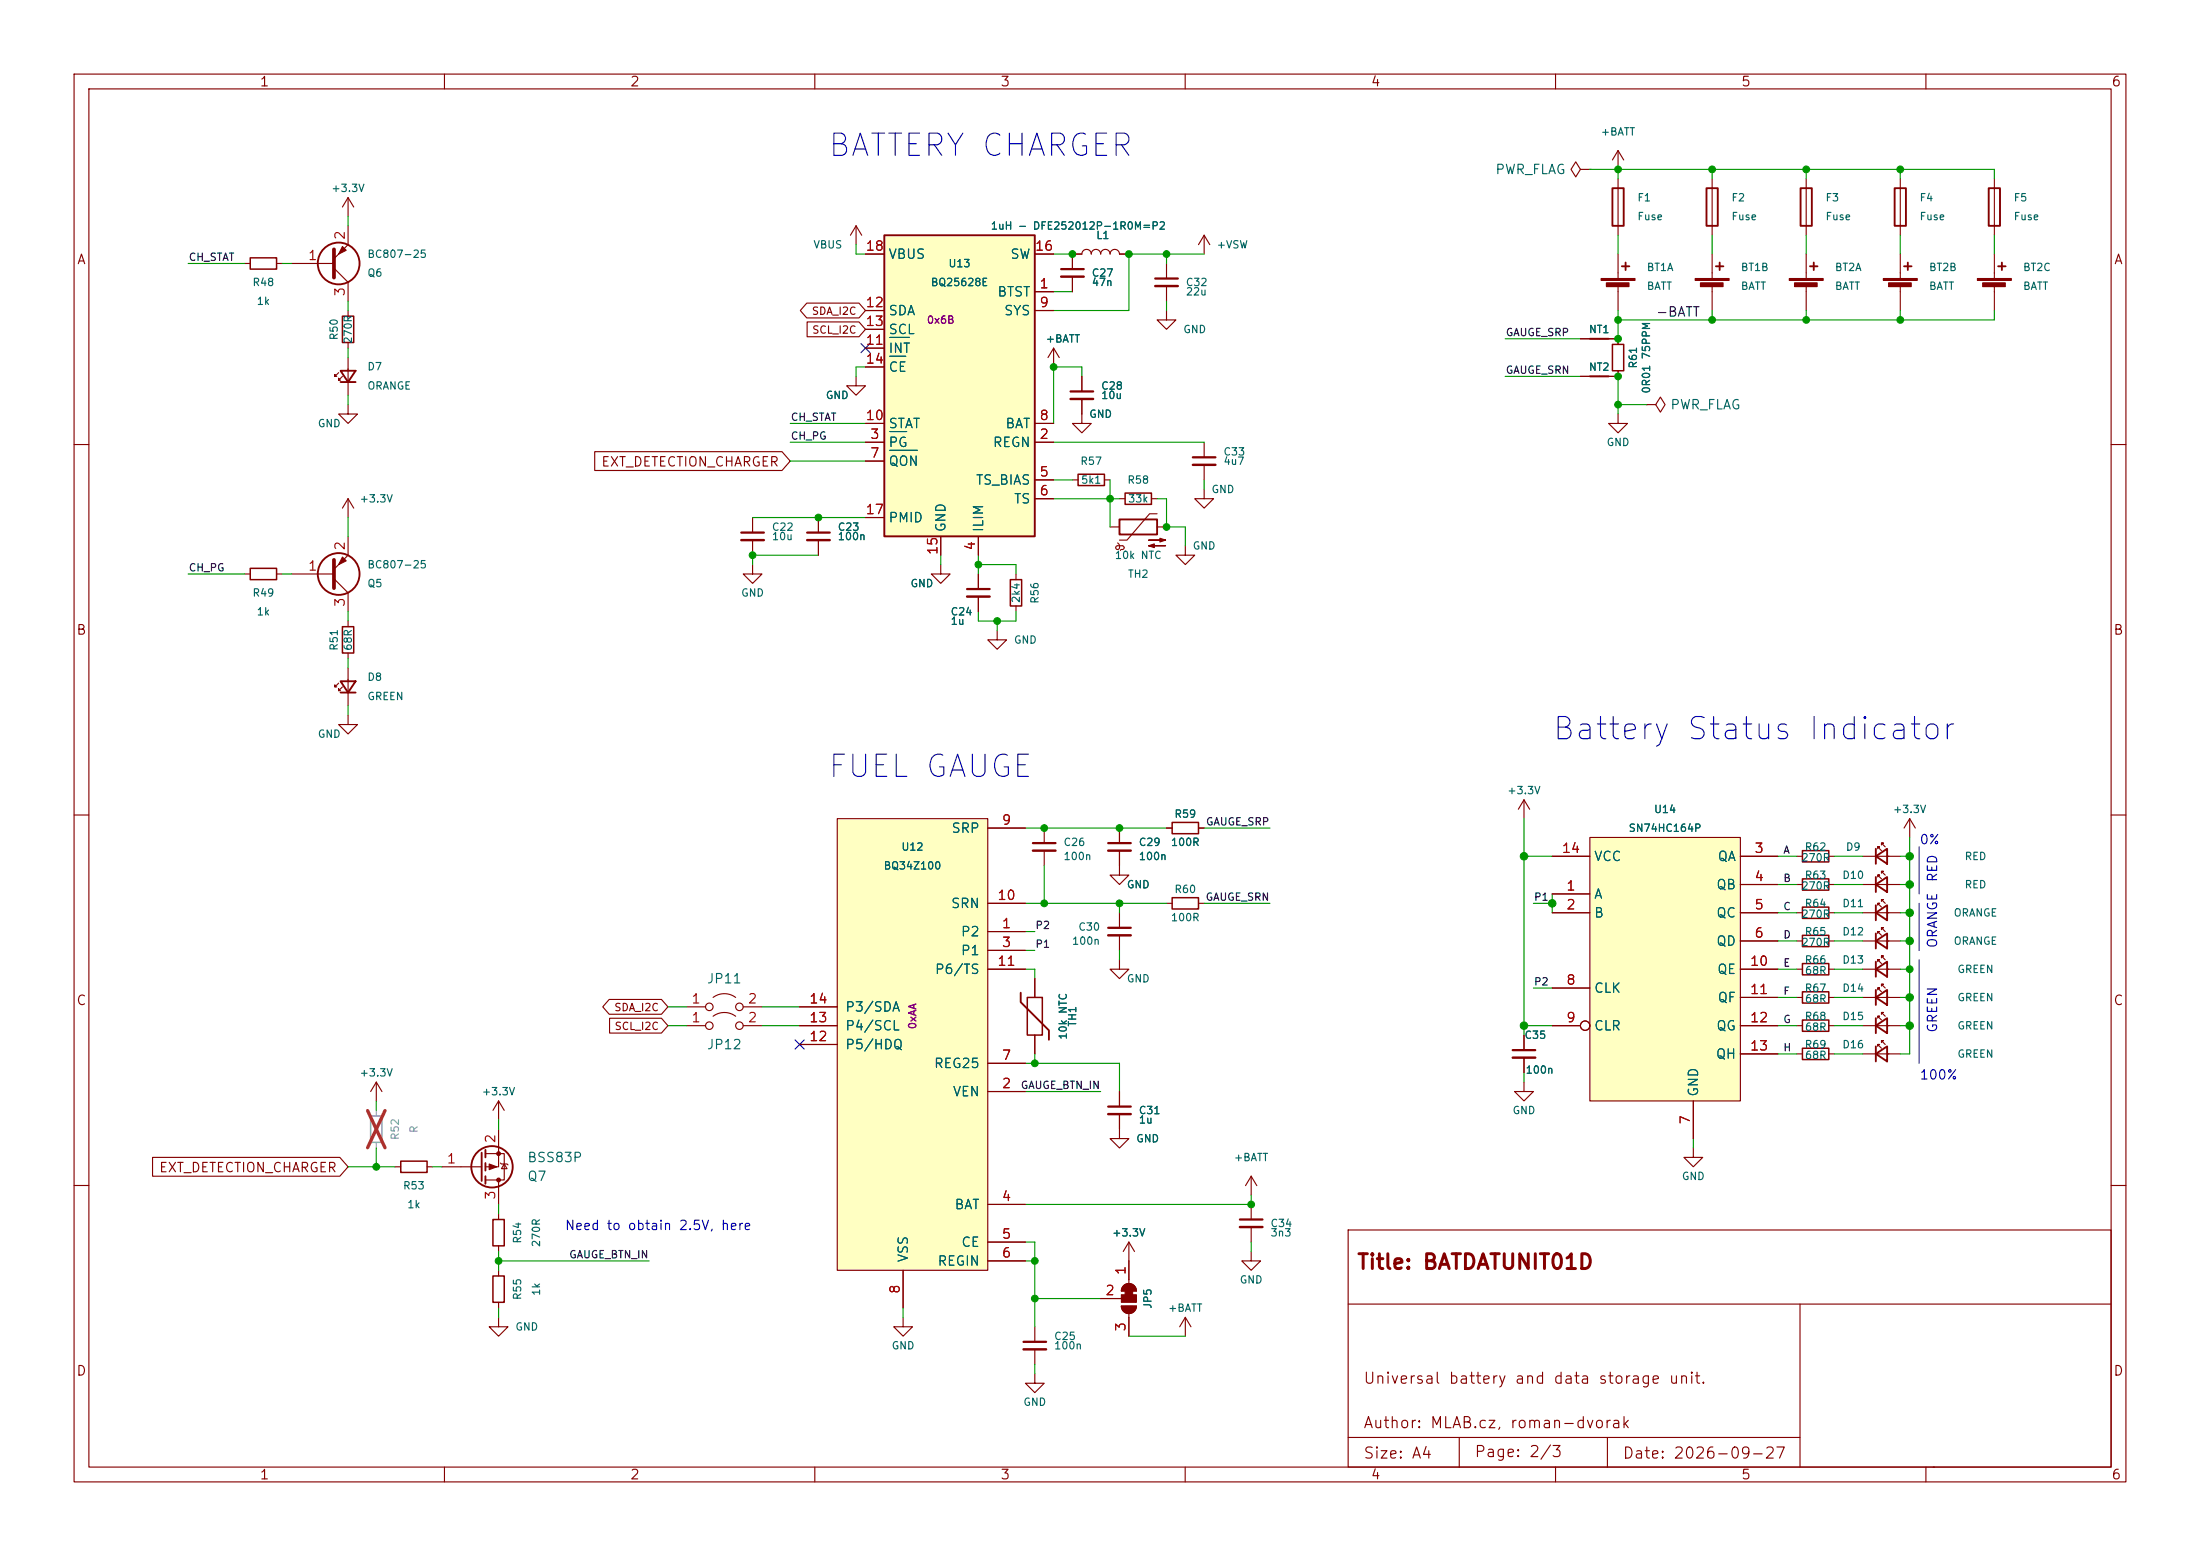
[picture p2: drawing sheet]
<svg xmlns="http://www.w3.org/2000/svg" width="297mm" height="210mm" viewBox="0 0 297 210" stroke-linecap="round" stroke-linejoin="round" font-family="sans-serif">
<g fill="none" stroke="#840000" stroke-width=".15">
<path d="M10 10h277v190h-277zM12 12h273v186h-273zM60 10v2M110 10v2M160 10v2M210 10v2M260 10v2M33 35.6h.8M37.3 35.6h.8M39.4 35.6h5.7M45.1 36.2l1.9 1.9v2.5M47 30.5v2.5l-1.9 1.9"/>
<path d="M47 26.7v2.5M47 26.7l-.8 1.2M47 26.7l.8 1.2M115.6 30.5l-.8 1.3M115.6 30.5l.7 1.3M115.6 30.5v2.5M243.8 24.1v7.7M243.8 34.3v3.3M243.8 38.6v3.3M256.5 24.1v7.7M256.5 34.3v3.3M256.5 38.6v3.3"/>
<path d="M269.2 24.1v7.7M269.2 34.3v3.3M269.2 38.6v3.3M45.7 50.3l-.5 .5v-.3v.3h.3M46.2 50.8l-.5 .5v-.2v.2h.3M47 54.6v1.3h1.3l-1.3 1.3-1.3-1.3h1.3M47 41.9v.8M47 46.2v.8M47 48.3v5M10 60h2M33 77.5h.8M37.3 77.5h.8"/>
<path d="M39.4 77.5h5.7M45.1 78.1l1.9 1.9v2.6M47 72.4v2.5l-1.9 1.9M47 67.3v2.6M47 67.3l-.8 1.3M47 67.3l.8 1.3M101.6 76.2v1.3h1.3l-1.3 1.2-1.3-1.2h1.3M101.6 69.9v2M101.6 72.9v2M132.1 77.5v2M137.2 77.5v.7M162.6 66v1.3h1.2l-1.2 1.3-1.3-1.3h1.3"/>
<path d="M285 60h2M45.7 92.2l-.5 .5v-.2v.2h.3M46.2 92.7l-.5 .5v-.2v.2h.3M47 96.5v1.3h1.3l-1.3 1.3-1.3-1.3h1.3M47 83.8v.8M47 88.1v.8M47 90.2v5.1M132.1 80.5v2.1M134.6 85.1v1.3h1.3l-1.3 1.2-1.3-1.2h1.3M137.2 81.8v.8M10 110h2M141 111.8v2"/>
<path d="M141 114.8v2M151.1 114.8v3.3h1.3l-1.3 1.3-1.2-1.3h1.2M151.1 111.8v2M157.5 111.8h.7M161.8 111.8h.8M242.6 115.6h.7M246.9 115.6h.7M257.8 110.5l-.8 1.3M257.8 110.5l.8 1.3M257.8 110.5v2.5M285 110h2M151.1 129.5v1.3h1.3l-1.3 1.3-1.2-1.3h1.2"/>
<path d="M151.1 123.2v2M151.1 126.2v2.1M157.5 121.9h.7M161.8 121.9h.8M205.7 139.7v2M242.6 127h.7M246.9 127h.7M251.5 130.8h5M251.5 134.6h5M251.5 138.4h5M253.5 129.8v-.3h.2h-.2l.5 .5M253.5 133.6v-.2h.2h-.2l.5 .5"/>
<path d="M253.5 137.4v-.2h.2h-.2l.5 .5M254 129.3v-.3h.3h-.3l.5 .5M254 133.1v-.3h.3h-.3l.5 .6M254 136.9v-.2h.3h-.3l.5 .5M151.1 150.4v3.3h1.3l-1.3 1.2-1.2-1.2h1.2M151.1 147.3v2.1M205.7 146.1v1.2h1.3l-1.3 1.3-1.2-1.3h1.2M205.7 142.7v2.1M228.6 154.9v1.3h1.3l-1.3 1.3-1.3-1.3h1.3M251.5 142.2h5M253.5 141.2v-.2h.2h-.2l.5 .5M254 140.7v-.2h.3h-.3l.5 .5"/>
<path d="M10 160h2M182 166h103v32h-103zM182 176h103M243 176v22M285 160h2M60 198v2M110 198v2M160 198v2M182 194h61M197 194v4M210 198v2M217 194v4"/>
<path d="M260 198v2M261 198h.1"/>
</g>
<path d="M33.8 34.8h3.5v1.5h-3.5zM46.2 42.7h1.6v3.5h-1.6zM33.8 76.7h3.5v1.5h-3.5zM136.4 78.2h1.5v3.6h-1.5zM46.2 84.6h1.6v3.5h-1.6zM158.2 111h3.6v1.5h-3.6zM243.3 114.8h3.6v1.5h-3.6zM158.2 121.2h3.6v1.5h-3.6zM243.3 126.2h3.6v1.6h-3.6z" fill="none" stroke="#840000" stroke-width=".2"/>
<path d="M45.1 33.7v3.8M45.1 75.6v3.8" fill="none" stroke="#840000" stroke-width=".51"/>
<g fill="none" stroke="#840000" stroke-width=".25">
<path d="M243.1 25.4h1.5v5.1h-1.5zM244.3 35.9h1.1M244.9 35.4v1M255.8 25.4h1.5v5.1h-1.5zM257 35.9h1.1M257.6 35.4v1M268.5 25.4h1.5v5.1h-1.5zM269.7 35.9h1.1M270.3 35.4v1M46 50h2l-1 1.6zM46 51.6h2M46 91.9h2l-1 1.6z"/>
<path d="M46 93.5h2M253.2 130.8l1.6-1v2zM253.2 134.6l1.6-1v2zM253.2 138.4l1.6-1v2zM253.2 129.8v2M253.2 133.6v2M253.2 137.4v2M253.2 142.2l1.6-1v2.1zM253.2 141.2v2.1"/>
<circle cx="45.7" cy="35.6" r="2.82"/>
<circle cx="45.7" cy="77.5" r="2.82"/>
</g>
<g fill="#840000" stroke="#840000" stroke-width=".15">
<path d="M46.2 75.2l.5 .5-1 .5z"/>
<path d="M46.2 33.3l.5 .5-1 .5z"/>
<path d="M254.3 37.6h4.5v.2h-4.5z"/>
<path d="M255 38.2h3v.5h-3z"/>
<path d="M267 37.6h4.5v.2h-4.5z"/>
<path d="M267.7 38.2h3v.5h-3z"/>
<path d="M241.6 37.6h4.5v.2h-4.5z"/>
<path d="M242.3 38.2h3v.5h-3z"/>
</g>
<path d="M100.1 71.9h3M130.6 79.5h3M139.4 113.8h3.1M149.6 113.8h3.1M149.6 125.2h3.1M149.6 149.4h3.1M204.2 141.7h3.1" fill="none" stroke="#840000" stroke-width=".3"/>
<path d="M100.1 72.9h3M130.6 80.5h3M139.4 114.8h3.1M149.6 114.8h3.1M149.6 126.2h3.1M149.6 150.4h3.1M204.2 142.7h3.1" fill="none" stroke="#840000" stroke-width=".33"/>
<path d="M214.6 113h20.3v35.6h-20.3z" fill="#ffffc2"/>
<g fill="none" stroke="#840000" stroke-width=".15">
<path d="M144.8 37.3v2.1M152.4 34.3h-1.3a.64 .64 0 0 0-.6-.6 .64 .64 0 0 0-.6 .6 .64 .64 0 0 0-.7-.6 .64 .64 0 0 0-.6 .6 .64 .64 0 0 0-.6-.6 .64 .64 0 0 0-.7 .6 .64 .64 0 0 0-.6-.6 .64 .64 0 0 0-.7 .6h-1.2v2M157.5 35.6v2M157.5 38.6v2M162.6 31.8v2.5M162.6 31.8l-.8 1.2M162.6 31.8l.7 1.2M213.4 22.9l-.7-1.1-.6 1.1 .6 1 .7-1h1.2M214.6 22.9h.1M218.4 24.1v7.7M231.1 24.1v7.7M157.5 41.9v1.3h1.2l-1.2 1.3-1.3-1.3h1.3"/>
<path d="M162.6 59.7v2M218.4 55.9v1.3h1.3l-1.3 1.2-1.2-1.2h1.2M110.5 69.9v2M110.5 72.9v2M149.9 71.1h1.2M150.9 73.7h-.2l-.1 .2 .1 .2 .2 .1M150.9 73.3a.47 .47 0 0 1 .3 .4 .47 .47 0 0 1-.3 .5M150.9 73.7h.8l.1 .3-.3 .2M151.1 67.3h.8M151.5 74.2h-.1l-.1 .1M155.4 67.3h.8M156.2 69.3h-1l-3.1 3.6h-1"/>
<path d="M156.2 71.1h1.3M160 73.7v1.2h1.3l-1.3 1.3-1.3-1.3h1.3M162.6 62.7v2.1M205.7 108l-.7 1.2M205.7 108l.8 1.2M205.7 108v2.5M209.5 115.6h5.1M214.6 113h20.3v35.6h-20.3zM234.9 115.6h5.1M234.9 119.4h5.1M251.5 115.6h5M251.5 119.4h5"/>
<path d="M253.5 114.6v-.3h.2h-.2l.5 .5M253.5 118.4v-.3h.2h-.2l.5 .5M254 114v-.2h.3h-.3l.5 .5M254 117.9v-.3h.3h-.3l.5 .5M92.7 138.4h2.5M92.7 135.9h2.5M96.3 137.2a2.54 2.54 0 0 1 3 0M96.3 134.6a2.54 2.54 0 0 1 3 0M100.3 138.4h2.6M100.3 135.9h2.6M139.7 132.1v2.5M139.7 139.7v2.5"/>
<path d="M209.5 120.7h5.1M209.5 123.2h5.1M209.5 133.4h5.1M209.5 138.4h3.9M234.9 123.2h5.1M234.9 127h5.1M234.9 138.4h5.1M234.9 130.8h5.1M234.9 134.6h5.1M242.6 123.2h.7M242.6 138.4h.7M242.6 130.8h.7"/>
<path d="M242.6 134.6h.7M246.9 123.2h.7M246.9 138.4h.7M246.9 130.8h.7M246.9 134.6h.7M251.5 123.2h5M253.5 122.2v-.3h.2h-.2l.5 .5M254 121.7v-.3h.3h-.3l.5 .5M53.3 157.5h.8M57.7 157.5h.7M59.7 157.5h5.3M65.5 155.7h2.6v3.6h-2.6"/>
<path d="M67.3 152.4v5.1h-1.8M67.3 148.6v2.5M67.3 159.3v3.3M67.3 148.6l-.8 1.3M67.3 148.6l.8 1.3M67.6 157l.1 .1h.8l.1 .1M68.1 157.1l.4 .6h-.8zM168.9 158.8l-.8 1.2M168.9 158.8l.8 1.2M168.9 158.8v2.5M228.6 148.6v5.1M234.9 142.2h5.1"/>
<path d="M242.6 142.2h.7M246.9 142.2h.7M67.3 163.8v.8M67.3 168.1v.8M121.9 177.8v1.3h1.3l-1.3 1.2-1.3-1.2h1.3M139.7 179.1v2M148.6 175.3h2.8M151.4 176.3h2a1.02 1.02 0 0 1-1 1 1.02 1.02 0 0 1-1-1zM151.7 173.5a1.02 1.02 0 0 1 1.1-.2 1.02 1.02 0 0 1 .6 .9h-2l.1-.4zM152.4 167.6l-.8 1.3M152.4 167.6l.8 1.3M152.4 167.6v5.6"/>
<path d="M152.4 177.3v3M160 177.8l-.7 1.3M160 177.8l.8 1.3M160 177.8v2.5M168.9 168.9v1.3h1.3l-1.3 1.3-1.3-1.3h1.3M168.9 162.6v2M168.9 165.6v2M139.7 185.4v1.3h1.3l-1.3 1.3-1.3-1.3h1.3M139.7 182.1v2.1"/>
<circle cx="95.8" cy="138.4" r=".51"/>
<circle cx="95.8" cy="135.9" r=".51"/>
<circle cx="99.8" cy="135.9" r=".51"/>
<circle cx="99.8" cy="138.4" r=".51"/>
<circle cx="214" cy="138.4" r=".63"/>
</g>
<path d="M151.9 66.5h3.5v1.6h-3.5zM138.7 134.6h2v5.1h-2zM243.3 130h3.6v1.6h-3.6zM243.3 133.9h3.6v1.5h-3.6zM243.3 137.7h3.6v1.5h-3.6zM243.3 122.4h3.6v1.6h-3.6zM54.1 156.7h3.6v1.5h-3.6zM243.3 141.5h3.6v1.5h-3.6zM66.5 164.6h1.6v3.5h-1.6z" fill="none" stroke="#840000" stroke-width=".2"/>
<g fill="#840000" stroke="#840000" stroke-width=".15">
<path d="M155.1 73.7l.7-.3v.5l-.7-.2h2.3z"/>
<path d="M155.1 72.9h2.3l-.8 .3v-.6l.8 .3z"/>
<path d="M151.9 174.2h1v.6h-1z"/>
<path d="M151.7 173.5a1.02 1.02 0 0 1 1.1-.2 1.02 1.02 0 0 1 .6 .9h-2l.1-.4z"/>
<path d="M151.4 174.8h2v1h-2z"/>
<path d="M151.4 176.3h2a1.02 1.02 0 0 1-1 1 1.02 1.02 0 0 1-1-1z"/>
<path d="M66 157.1l1.1 .4-1.1 .4z"/>
<circle cx="67.3" cy="159.3" r=".25"/>
<circle cx="67.3" cy="155.7" r=".25"/>
</g>
<g fill="none" stroke="#840000" stroke-width=".25">
<path d="M217.7 25.4h1.5v5.1h-1.5zM230.4 25.4h1.5v5.1h-1.5zM151.1 70.1h5.1v2h-5.1zM253.2 115.6l1.6-1v2zM253.2 119.4l1.6-1v2zM253.2 114.6v2M253.2 118.4v2M137.8 134v1.3l3.8 3.8v1.2M253.2 123.2l1.6-1v2zM253.2 122.2v2M65 155.6v3.8M65.5 155.2v1"/>
<path d="M65.5 157v1M65.5 158.8v1"/>
<circle cx="66.4" cy="157.5" r="2.79"/>
</g>
<path d="M143.3 36.3h3M156 37.6h3M109 71.9h3M161 61.7h3.1M167.4 164.6h3M138.2 181.1h3" fill="none" stroke="#840000" stroke-width=".3"/>
<path d="M143.3 37.3h3M156 38.6h3M109 72.9h3M161 62.7h3.1M167.4 165.6h3M138.2 182.1h3" fill="none" stroke="#840000" stroke-width=".33"/>
<path d="M113 110.5h20.3v61h-20.3z" fill="#ffffc2"/>
<g fill="none" stroke="#840000" stroke-width=".15">
<path d="M218.4 34.3v3.3M218.4 38.6v3.3M231.1 34.3v3.3M231.1 38.6v3.3M115.6 50.8v1.3h1.2l-1.2 1.2-1.3-1.2h1.3M142.2 47l-.7 1.3M142.2 47l.8 1.3M142.2 47v2.5M146 53.8v3.4h1.3l-1.3 1.2-1.2-1.2h1.2M146 50.8v2M213.4 45.7h5v.8M218.4 50v.8h-5"/>
<path d="M222.2 54.6h1.3l.7-1 .6 1-.6 1-.7-1M222.2 54.6h.1M144.8 64.8h.7M149.1 64.8h.8M113 110.5h20.3v61h-20.3zM133.3 111.8h5.1M242.6 119.4h.7M246.9 119.4h.7M107.9 138.4h5.1M107.9 135.9h5.1M133.3 125.7h5.1M133.3 128.3h5.1"/>
<path d="M133.3 121.9h5.1M133.3 130.8h5.1M251.5 127h5M253.5 126v-.3h.2h-.2l.5 .5M254 125.5v-.3h.3h-.3l.5 .5M50.8 146.1l-.8 1.2M50.8 146.1l.8 1.2M50.8 146.1v2.5M107.9 141h5.1M133.3 147.3h5.1M133.3 143.5h5.1M67.3 177.8v1.3h1.3l-1.3 1.2-1.3-1.2h1.3"/>
<path d="M67.3 171.5v.7M67.3 175.8v.7M121.9 171.5v5M133.3 162.6h5.1M133.3 167.6h5.1M133.3 170.2h5.1"/>
</g>
<g fill="#840000" stroke="#840000" stroke-width=".15">
<path d="M216.2 37.6h4.5v.2h-4.5z"/>
<path d="M216.9 38.2h3v.5h-3z"/>
<path d="M228.9 37.6h4.5v.2h-4.5z"/>
<path d="M229.6 38.2h3v.5h-3z"/>
</g>
<path d="M218.9 35.9h1.1M219.5 35.4v1M231.6 35.9h1.1M232.2 35.4v1M214.6 45.7h2.6M214.6 50.8h2.6M253.2 127l1.6-1v2zM253.2 126v2" fill="none" stroke="#840000" stroke-width=".25"/>
<path d="M217.7 46.5h1.5v3.5h-1.5zM145.5 64h3.6v1.5h-3.6zM243.3 118.6h3.6v1.5h-3.6zM66.5 172.2h1.6v3.6h-1.6z" fill="none" stroke="#840000" stroke-width=".2"/>
<path d="M144.5 52.8h3.1" fill="none" stroke="#840000" stroke-width=".3"/>
<path d="M144.5 53.8h3.1" fill="none" stroke="#840000" stroke-width=".33"/>
<path d="M119.4 31.8h20.3v40.6h-20.3z" fill="#ffffc2"/>
<path d="M119.4 31.8h20.3v40.6h-20.3z" fill="none" stroke="#840000" stroke-width=".25"/>
<g fill="none" stroke="#840000" stroke-width=".15">
<path d="M116.8 34.3h2.6M139.7 39.4h2.5M139.7 34.3h2.5M144.8 37.3v2.1M146 34.3h-1.2v2M151.1 34.3h1.3M218.4 20.3l-.7 1.3M218.4 20.3l.8 1.3M218.4 20.3v2.6M108.9 40.9h7.1l.8 1-.8 1h-7.1l-.9-1zM109 43.4h7l.8 1.1-.8 1h-7zM116.8 59.7h2.6"/>
<path d="M116.8 57.2h2.6M116.8 41.9h2.6M116.8 47h2.6M116.8 44.5h2.6M116.8 49.5h2.6M139.7 59.7h2.5M139.7 57.2h2.5M139.7 41.9h2.5M146 50.8v2M146 53.8v2.1M213.4 45.7h5v.8M218.4 50v.8h-5"/>
<path d="M80.3 61h25.3l1.1 1.2-1.1 1.3h-25.3zM110.5 69.9v2M110.5 72.9v2M116.8 62.2h2.6M116.8 69.9h2.6M127 76.2v1.3h1.3l-1.3 1.2-1.3-1.2h1.3M127 72.4v2.5M132.1 72.4v2.5M132.1 77.5v2M139.7 64.8h2.5M139.7 67.3h2.5M132.1 80.5v2.1"/>
<path d="M133.3 111.8h5.1M151.1 111.8v2M151.1 114.8v2M157.5 111.8h.7M161.8 111.8h.8M209.5 115.6h5.1M234.9 115.6h5.1M234.9 119.4h5.1M82.2 134.9h7.1l.9 1-.9 1h-7.1l-.8-1zM82.3 137.4h7l.9 1-.9 1h-7zM107.9 138.4h5.1M107.9 135.9h5.1"/>
<path d="M133.3 125.7h5.1M133.3 128.3h5.1M133.3 121.9h5.1M133.3 130.8h5.1M139.7 132.1v2.5M139.7 139.7v2.5M205.7 139.7v2M209.5 138.4h3.9M209.5 120.7h5.1M209.5 123.2h5.1M209.5 133.4h5.1M234.9 130.8h5.1"/>
<path d="M234.9 138.4h5.1M234.9 123.2h5.1M234.9 127h5.1M234.9 134.6h5.1M20.6 156.2h25.3l1.1 1.3-1.1 1.3h-25.3zM107.9 141h5.1M133.3 147.3h5.1M133.3 143.5h5.1M151.1 147.3v2.1M151.1 150.4v2M205.7 142.7v2.1M228.6 148.6v5.1"/>
<path d="M234.9 142.2h5.1M121.9 171.5v5M133.3 162.6h5.1M133.3 167.6h5.1M133.3 170.2h5.1M148.6 175.3h2.5M152.4 170.2v2.5M152.4 177.8v2.5"/>
<circle cx="214" cy="138.4" r=".63"/>
</g>
<path d="M120.1 58.2h2.3M120.1 45.5h2.7M120.1 48.1h2.2M120.1 60.8h3.8" fill="none" stroke="#006464" stroke-width=".15"/>
<path d="M50 150.6h1.6v3.6h-1.6z" fill="none" stroke="#9c9b98" stroke-width=".2"/>
<path d="M50.8 149.9v.7M50.8 154.2v.7" fill="none" stroke="#9c9b98" stroke-width=".15"/>
<path d="M49.6 149.9l2.4 5M52 149.9l-2.4 5" fill="none" stroke="#e12e31" stroke-width=".46"/>
<path d="M259.1 114.3v6.4M259.1 121.9v6.4M259.1 129.5v14" fill="none" stroke="#0000c2" stroke-width=".15"/>
<g fill="none" stroke="#009600" stroke-width=".15">
<path d="M25.4 35.6h7.6M38.1 35.6h1.3M47 29.2v1.3M115.6 33v1.3h1.2M142.2 34.3h2.6M142.2 39.4h2.6M157.5 34.3v1.3M162.6 34.3h-10.2v7.6h-10.2M214.6 22.9h54.6v1.2M218.4 22.9v1.2M218.4 31.8v2.5M231.1 22.9v1.2"/>
<path d="M231.1 31.8v2.5M243.8 22.9v1.2M243.8 31.8v2.5M256.5 22.9v1.2M256.5 31.8v2.5M269.2 31.8v2.5M47 40.6v1.3M47 47v1.3M47 53.3v1.3M106.7 57.2h10.1M106.7 59.7h10.1M116.8 49.5h-1.2v1.3"/>
<path d="M142.2 59.7h20.4M146 50.8v-1.3h-3.8v7.7M157.5 40.6v1.3M203.2 50.8h10.2M203.2 45.7h10.2M218.4 41.9v3.8M218.4 50.8v5.1M218.4 54.6h3.8M231.1 41.9v1.3M243.8 41.9v1.3M256.5 41.9v1.3M269.2 41.9v1.3h-50.8"/>
<path d="M25.4 77.5h7.6M38.1 77.5h1.3M47 69.9v2.5M101.6 69.9h15.2M106.7 62.2h10.1M110.5 74.9h-8.9v1.3M127 74.9v1.3M132.1 74.9v2.6M132.1 76.2h5.1v1.3M142.2 67.3h8.9M142.2 64.8h2.6M149.9 64.8v6.3"/>
<path d="M156.2 67.3h1.3v3.8h2.5v2.6M162.6 64.8v1.2M47 82.6v1.2M47 88.9v1.3M47 95.3v1.2M132.1 82.6v1.2h5.1v-1.2M134.6 83.8v1.3M138.4 111.8h19.1M141 116.8v5.1M162.6 111.8h8.8M205.7 115.6h3.8M205.7 110.5v29.2"/>
<path d="M240 115.6h2.6M240 119.4h2.6M247.6 115.6h3.9M247.6 119.4h3.9M256.5 115.6h1.3M256.5 119.4h1.3M257.8 113v29.2h-1.3M90.2 138.4h2.5M90.2 135.9h2.5M102.9 138.4h5M102.9 135.9h5M138.4 130.8h1.3v1.3"/>
<path d="M138.4 121.9h19.1M138.4 125.7h1.3M138.4 128.3h1.3M151.1 121.9v1.3M151.1 128.3v1.2M162.6 121.9h8.8M205.7 138.4h3.8M207 121.9h2.5M207 133.4h2.5M209.5 120.7v2.5M240 134.6h2.6M240 138.4h2.6"/>
<path d="M240 127h2.6M240 130.8h2.6M240 123.2h2.6M247.6 134.6h3.9M247.6 138.4h3.9M247.6 127h3.9M247.6 130.8h3.9M247.6 123.2h3.9M256.5 134.6h1.3M256.5 138.4h1.3M256.5 127h1.3M256.5 130.8h1.3"/>
<path d="M256.5 123.2h1.3M47 157.5h6.3M50.8 148.6v1.3M50.8 154.9v2.6M58.4 157.5h1.3M67.3 151.1v1.3M138.4 143.5h12.7v3.8M138.4 147.3h10.2M139.7 142.2v1.3M205.7 144.8v1.3M228.6 153.7v1.2M240 142.2h2.6"/>
<path d="M247.6 142.2h3.9M67.3 162.6v1.2M67.3 168.9v2.6M67.3 176.5v1.3M67.3 170.2h20.3M121.9 176.5v1.3M138.4 167.6h1.3v11.5M138.4 170.2h1.3M139.7 175.3h8.9M168.9 161.3v1.3h-30.5M168.9 167.6v1.3M139.7 184.2v1.2"/>
<path d="M152.4 180.3h7.6"/>
</g>
<path d="M116.2 46.4l1.2 1.2M117.4 46.4l-1.2 1.2M107.3 140.4l1.3 1.2M108.6 140.4l-1.3 1.2" fill="none" stroke="#000084" stroke-width=".15"/>
<g fill="#009600" stroke="#009600" stroke-width=".14">
<circle cx="139.7" cy="175.3" r=".46"/>
<circle cx="50.8" cy="157.5" r=".46"/>
<circle cx="67.3" cy="170.2" r=".46"/>
<circle cx="144.8" cy="34.3" r=".46"/>
<circle cx="152.4" cy="34.3" r=".46"/>
<circle cx="142.2" cy="49.5" r=".46"/>
<circle cx="110.5" cy="69.9" r=".46"/>
<circle cx="132.1" cy="76.2" r=".46"/>
<circle cx="151.1" cy="121.9" r=".46"/>
<circle cx="151.1" cy="111.8" r=".46"/>
<circle cx="141" cy="111.8" r=".46"/>
<circle cx="141" cy="121.9" r=".46"/>
<circle cx="134.6" cy="83.8" r=".46"/>
<circle cx="101.6" cy="74.9" r=".46"/>
<circle cx="139.7" cy="143.5" r=".46"/>
<circle cx="168.9" cy="162.6" r=".46"/>
<circle cx="139.7" cy="170.2" r=".46"/>
<circle cx="205.7" cy="115.6" r=".51"/>
<circle cx="209.6" cy="121.9" r=".51"/>
<circle cx="205.7" cy="138.4" r=".51"/>
<circle cx="257.8" cy="119.4" r=".51"/>
<circle cx="257.8" cy="115.6" r=".51"/>
<circle cx="256.5" cy="22.9" r=".46"/>
<circle cx="243.8" cy="43.2" r=".46"/>
<circle cx="256.5" cy="43.2" r=".46"/>
<circle cx="243.8" cy="22.9" r=".46"/>
<circle cx="218.4" cy="54.6" r=".46"/>
<circle cx="218.4" cy="50.8" r=".46"/>
<circle cx="149.9" cy="67.3" r=".46"/>
<circle cx="157.5" cy="71.1" r=".46"/>
<circle cx="157.5" cy="34.3" r=".46"/>
<circle cx="257.8" cy="130.8" r=".46"/>
<circle cx="257.8" cy="138.4" r=".51"/>
<circle cx="257.8" cy="134.6" r=".51"/>
<circle cx="257.8" cy="127" r=".51"/>
<circle cx="257.8" cy="123.2" r=".51"/>
<circle cx="231.1" cy="43.2" r=".46"/>
<circle cx="218.4" cy="43.2" r=".46"/>
<circle cx="218.4" cy="45.7" r=".46"/>
<circle cx="231.1" cy="22.9" r=".46"/>
<circle cx="218.4" cy="22.9" r=".46"/>
</g>
<g font-size="3" fill="#0000c2">
<text x="111.6" y="21.9">BATTERY CHARGER</text>
<text x="209.4" y="100.6">Battery Status Indicator</text>
<text x="111.6" y="105.7">FUEL GAUGE</text>
</g>
<text font-size="2" fill="#840000" x="183.1" y="171.8">Title: BATDATUNIT01D</text>
<g font-size="1.5" fill="#840000">
<text x="184" y="187.1">Universal battery and data storage unit.</text>
<text x="184" y="193.1">Author: MLAB.cz, roman-dvorak</text>
<text x="184" y="197.2">Size: A4</text>
<text x="199" y="197">Page: 2/3</text>
<text x="219" y="197.2">Date: 2026-09-27</text>
</g>
<g font-size="1.3" fill="#840000">
<text x="35" y="12">1</text>
<text x="85" y="12">2</text>
<text x="135" y="12">3</text>
<text x="185" y="12">4</text>
<text x="235" y="12">5</text>
<text x="285" y="12">6</text>
<text x="10.3" y="36">A</text>
<text x="285.3" y="36">A</text>
<text x="81.1" y="63.3">EXT_DETECTION_CHARGER</text>
<text x="10.2" y="86">B</text>
<text x="285.2" y="86">B</text>
<text x="10.2" y="136">C</text>
<text x="285.2" y="136">C</text>
<text x="21.4" y="158.5">EXT_DETECTION_CHARGER</text>
<text x="10.2" y="186">D</text>
<text x="285.2" y="186">D</text>
<text x="35" y="200">1</text>
<text x="85" y="200">2</text>
<text x="135" y="200">3</text>
<text x="185" y="200">4</text>
<text x="235" y="200">5</text>
<text x="285" y="200">6</text>
</g>
<g font-size="1.3" fill="#006464">
<text x="201.8" y="23.8">PWR_FLAG</text>
<text x="119.9" y="35.3">VBUS</text>
<text x="136.3" y="35.3">SW</text>
<text x="134.6" y="40.3">BTST</text>
<text x="119.9" y="48">INT</text>
<text x="119.9" y="42.9">SDA</text>
<text x="119.9" y="45.4">SCL</text>
<text x="135.5" y="42.9">SYS</text>
<text x="119.9" y="50.5">CE</text>
<text x="119.9" y="58.1">STAT</text>
<text x="135.6" y="58.1">BAT</text>
<text x="225.4" y="55.6">PWR_FLAG</text>
<text x="119.9" y="60.7">PG</text>
<text x="119.9" y="63.2">QON</text>
<text x="131.6" y="65.7">TS_BIAS</text>
<text x="133.9" y="60.7">REGN</text>
<text x="119.9" y="70.8">PMID</text>
<text x="128" y="71.9" transform="rotate(-90 128 71.9)">GND</text>
<text x="133" y="71.9" transform="rotate(-90 133 71.9)">ILIM</text>
<text x="136.8" y="68.3">TS</text>
<text x="128.4" y="112.7">SRP</text>
<text x="215.1" y="116.5">VCC</text>
<text x="231.8" y="116.5">QA</text>
<text x="128.3" y="122.9">SRN</text>
<text x="215.1" y="121.6">A</text>
<text x="215.1" y="124.2">B</text>
<text x="231.6" y="120.3">QB</text>
<text x="231.6" y="124.2">QC</text>
<text x="126.1" y="131.8">P6/TS</text>
<text x="129.6" y="126.7">P2</text>
<text x="129.6" y="129.2">P1</text>
<text x="231.6" y="128">QD</text>
<text x="231.7" y="131.8">QE</text>
<text x="95.3" y="133">JP11</text>
<text x="114" y="136.9">P3/SDA</text>
<text x="215.1" y="134.3">CLK</text>
<text x="231.8" y="135.6">QF</text>
<text x="95.3" y="141.9">JP12</text>
<text x="114" y="141.9">P5/HDQ</text>
<text x="114" y="139.4">P4/SCL</text>
<text x="215.1" y="139.4">CLR</text>
<text x="231.6" y="143.2">QH</text>
<text x="231.6" y="139.4">QG</text>
<text x="126" y="144.5">REG25</text>
<text x="128.5" y="148.3">VEN</text>
<text x="229.6" y="148.1" transform="rotate(-90 229.6 148.1)">GND</text>
<text x="71.1" y="159.7">Q7</text>
<text x="71.1" y="157.2">BSS83P</text>
<text x="128.8" y="163.5">BAT</text>
<text x="122.9" y="170.5" transform="rotate(-90 122.9 170.5)">VSS</text>
<text x="126.5" y="171.1">REGIN</text>
<text x="129.7" y="168.6">CE</text>
</g>
<g font-size="1.3" fill="#a90000">
<text x="41.5" y="35.4">1</text>
<text x="46.9" y="32.5" transform="rotate(-90 46.9 32.5)">2</text>
<text x="116.8" y="34.2">18</text>
<text x="139.6" y="34.2">16</text>
<text x="46.9" y="40.1" transform="rotate(-90 46.9 40.1)">3</text>
<text x="116.8" y="41.8">12</text>
<text x="140.2" y="39.2">1</text>
<text x="140.2" y="41.8">9</text>
<text x="116.8" y="46.9">11</text>
<text x="116.8" y="44.3">13</text>
<text x="116.8" y="49.4">14</text>
<text x="116.8" y="57">10</text>
<text x="117.4" y="59.6">3</text>
<text x="140.2" y="59.6">2</text>
<text x="140.2" y="57">8</text>
<text x="117.4" y="62.1">7</text>
<text x="140.2" y="64.6">5</text>
<text x="116.8" y="69.7">17</text>
<text x="140.2" y="67.2">6</text>
<text x="41.5" y="77.3">1</text>
<text x="46.9" y="74.4" transform="rotate(-90 46.9 74.4)">2</text>
<text x="126.9" y="75" transform="rotate(-90 126.9 75)">15</text>
<text x="131.9" y="74.4" transform="rotate(-90 131.9 74.4)">4</text>
<text x="46.9" y="82" transform="rotate(-90 46.9 82)">3</text>
<text x="135.2" y="111.6">9</text>
<text x="210.8" y="115.4">14</text>
<text x="236.8" y="115.4">3</text>
<text x="236.8" y="119.2">4</text>
<text x="134.6" y="121.8">10</text>
<text x="135.2" y="125.6">1</text>
<text x="211.4" y="120.5">1</text>
<text x="211.4" y="123.1">2</text>
<text x="236.8" y="123.1">5</text>
<text x="134.6" y="130.7">11</text>
<text x="135.2" y="128.1">3</text>
<text x="236.2" y="130.7">10</text>
<text x="236.8" y="126.9">6</text>
<text x="93.2" y="135.8">1</text>
<text x="100.9" y="135.8">2</text>
<text x="109.2" y="135.8">14</text>
<text x="211.4" y="133.2">8</text>
<text x="236.2" y="134.5">11</text>
<text x="93.2" y="138.3">1</text>
<text x="100.9" y="138.3">2</text>
<text x="109.2" y="140.8">12</text>
<text x="109.2" y="138.3">13</text>
<text x="135.2" y="143.4">7</text>
<text x="211.4" y="138.3">9</text>
<text x="236.2" y="138.3">12</text>
<text x="236.2" y="142.1">13</text>
<text x="135.2" y="147.2">2</text>
<text x="67.2" y="154.4" transform="rotate(-90 67.2 154.4)">2</text>
<text x="228.5" y="151.9" transform="rotate(-90 228.5 151.9)">7</text>
<text x="60.2" y="157.3">1</text>
<text x="67.2" y="162" transform="rotate(-90 67.2 162)">3</text>
<text x="135.2" y="162.4">4</text>
<text x="135.2" y="167.5">5</text>
<text x="135.2" y="170">6</text>
<text x="152.3" y="172.2" transform="rotate(-90 152.3 172.2)">1</text>
<text x="121.8" y="174.7" transform="rotate(-90 121.8 174.7)">8</text>
<text x="149.1" y="175.1">2</text>
<text x="152.3" y="179.8" transform="rotate(-90 152.3 179.8)">3</text>
</g>
<text font-size="1.3" fill="#0f0f0f" x="223.5" y="43.1">-BATT</text>
<g font-size="1.3" fill="#0000c2">
<text x="259.1" y="114.3">0%</text>
<text x="261.8" y="119.2" transform="rotate(-90 261.8 119.2)">RED</text>
<text x="261.8" y="128" transform="rotate(-90 261.8 128)">ORANGE</text>
<text x="261.8" y="139.5" transform="rotate(-90 261.8 139.5)">GREEN</text>
<text x="259.1" y="146">100%</text>
<text x="76.2" y="166.3">Need to obtain 2.5V, here</text>
</g>
<g font-size="1" fill="#006464">
<text x="216" y="18.5">+BATT</text>
<text x="44.7" y="26.2">+3.3V</text>
<text x="221" y="27.4">F1</text>
<text x="221" y="30">Fuse</text>
<text x="233.7" y="27.4">F2</text>
<text x="233.7" y="30">Fuse</text>
<text x="246.4" y="27.4">F3</text>
<text x="246.4" y="30">Fuse</text>
<text x="259.1" y="27.4">F4</text>
<text x="259.1" y="30">Fuse</text>
<text x="271.8" y="27.4">F5</text>
<text x="271.8" y="30">Fuse</text>
<text x="49.5" y="35">BC807-25</text>
<text x="109.7" y="33.8">VBUS</text>
<text x="133.7" y="31.2">1uH - DFE252012P-1R0M=P2</text>
<text x="147.9" y="32.5">L1</text>
<text x="164.2" y="33.8">+VSW</text>
<text x="34" y="38.9">R48</text>
<text x="34.6" y="41.4">1k</text>
<text x="49.5" y="37.6">Q6</text>
<text x="125.6" y="38.9">BQ25628E</text>
<text x="128" y="36.3">U13</text>
<text x="147.3" y="37.6">C27</text>
<text x="147.3" y="38.9">47n</text>
<text x="160" y="38.9">C32</text>
<text x="160" y="40.1">22u</text>
<text x="222.2" y="36.8">BT1A</text>
<text x="222.2" y="39.4">BATT</text>
<text x="234.9" y="36.8">BT1B</text>
<text x="234.9" y="39.4">BATT</text>
<text x="247.6" y="36.8">BT2A</text>
<text x="247.6" y="39.4">BATT</text>
<text x="260.3" y="36.8">BT2B</text>
<text x="260.3" y="39.4">BATT</text>
<text x="273" y="36.8">BT2C</text>
<text x="273" y="39.4">BATT</text>
<text x="45.8" y="46" transform="rotate(-90 45.8 46)">R50</text>
<text x="47.7" y="46.5" transform="rotate(-90 47.7 46.5)">270R</text>
<text x="141.1" y="46.5">+BATT</text>
<text x="159.7" y="45.2">GND</text>
<text x="214.4" y="45.2">NT1</text>
<text x="49.5" y="50.2">D7</text>
<text x="49.5" y="52.8">ORANGE</text>
<text x="148.6" y="52.8">C28</text>
<text x="214.4" y="50.3">NT2</text>
<text x="221.2" y="49.8" transform="rotate(-90 221.2 49.8)">R61</text>
<text x="223" y="53.2" transform="rotate(-90 223 53.2)">0R01 75PPM</text>
<text x="42.8" y="57.9">GND</text>
<text x="111.4" y="54.1">GND</text>
<text x="147" y="56.6">GND</text>
<text x="148.6" y="54.1">10u</text>
<text x="145.8" y="63">R57</text>
<text x="145.9" y="65.5">5k1</text>
<text x="152.1" y="65.5">R58</text>
<text x="165.1" y="61.7">C33</text>
<text x="165.1" y="63">4u7</text>
<text x="216.8" y="60.4">GND</text>
<text x="48.5" y="68.1">+3.3V</text>
<text x="104.1" y="71.9">C22</text>
<text x="113" y="71.9">C23</text>
<text x="152.2" y="68.1">33k</text>
<text x="163.5" y="66.8">GND</text>
<text x="49.5" y="77">BC807-25</text>
<text x="104.1" y="73.1">10u</text>
<text x="113" y="73.1">100n</text>
<text x="150.4" y="75.7">10k NTC</text>
<text x="160.9" y="74.4">GND</text>
<text x="34" y="80.8">R49</text>
<text x="34.6" y="83.3">1k</text>
<text x="49.5" y="79.5">Q5</text>
<text x="100" y="80.8">GND</text>
<text x="122.8" y="79.5">GND</text>
<text x="128.3" y="83.3">C24</text>
<text x="137.9" y="81.5" transform="rotate(-90 137.9 81.5)">2k4</text>
<text x="140.5" y="81.6" transform="rotate(-90 140.5 81.6)">R56</text>
<text x="152.2" y="78.2">TH2</text>
<text x="45.8" y="87.9" transform="rotate(-90 45.8 87.9)">R51</text>
<text x="47.7" y="87.9" transform="rotate(-90 47.7 87.9)">68R</text>
<text x="128.3" y="84.6">1u</text>
<text x="136.8" y="87.1">GND</text>
<text x="49.5" y="92.1">D8</text>
<text x="49.5" y="94.7">GREEN</text>
<text x="42.8" y="99.8">GND</text>
<text x="203.4" y="107.4">+3.3V</text>
<text x="158.5" y="110.6">R59</text>
<text x="219.8" y="112.5">SN74HC164P</text>
<text x="223.2" y="110">U14</text>
<text x="255.5" y="110">+3.3V</text>
<text x="119.2" y="117.6">BQ34Z100</text>
<text x="121.6" y="115.1">U12</text>
<text x="143.5" y="114.4">C26</text>
<text x="143.5" y="116.3">100n</text>
<text x="153.7" y="114.4">C29</text>
<text x="153.7" y="116.3">100n</text>
<text x="158" y="114.4">100R</text>
<text x="243.1" y="116.5">270R</text>
<text x="243.6" y="115.1">R62</text>
<text x="243.6" y="118.9">R63</text>
<text x="248.6" y="118.9">D10</text>
<text x="249.1" y="115.1">D9</text>
<text x="265.1" y="116.3">RED</text>
<text x="145.5" y="125.9">C30</text>
<text x="152" y="120.1">GND</text>
<text x="158" y="124.6">100R</text>
<text x="158.5" y="120.8">R60</text>
<text x="243.1" y="124.1">270R</text>
<text x="243.1" y="120.3">270R</text>
<text x="243.6" y="122.7">R64</text>
<text x="248.6" y="122.7">D11</text>
<text x="263.7" y="123.9">ORANGE</text>
<text x="265.1" y="120.1">RED</text>
<text x="144.6" y="127.8">100n</text>
<text x="243.1" y="127.9">270R</text>
<text x="243.6" y="126.5">R65</text>
<text x="243.6" y="130.3">R66</text>
<text x="243.6" y="131.7">68R</text>
<text x="248.6" y="130.3">D13</text>
<text x="248.6" y="126.5">D12</text>
<text x="263.7" y="127.8">ORANGE</text>
<text x="264.2" y="131.6">GREEN</text>
<text x="152" y="132.8">GND</text>
<text x="243.6" y="134.1">R67</text>
<text x="243.6" y="137.9">R68</text>
<text x="243.6" y="135.6">68R</text>
<text x="248.6" y="134.1">D14</text>
<text x="248.6" y="137.9">D15</text>
<text x="264.2" y="135.4">GREEN</text>
<text x="144.3" y="140.4" transform="rotate(-90 144.3 140.4)">10k NTC</text>
<text x="145.5" y="138.6" transform="rotate(-90 145.5 138.6)">TH1</text>
<text x="205.7" y="140.5">C35</text>
<text x="243.6" y="141.7">R69</text>
<text x="243.6" y="143.2">68R</text>
<text x="243.6" y="139.4">68R</text>
<text x="248.6" y="141.7">D16</text>
<text x="264.2" y="143">GREEN</text>
<text x="264.2" y="139.2">GREEN</text>
<text x="48.5" y="145.5">+3.3V</text>
<text x="65" y="148.1">+3.3V</text>
<text x="205.9" y="145.2">100n</text>
<text x="153.3" y="154.4">GND</text>
<text x="153.7" y="150.6">C31</text>
<text x="153.7" y="151.9">1u</text>
<text x="204.1" y="150.6">GND</text>
<text x="54.3" y="160.8">R53</text>
<text x="166.5" y="157">+BATT</text>
<text x="227" y="159.5">GND</text>
<text x="54.9" y="163.3">1k</text>
<text x="70.6" y="167.9" transform="rotate(-90 70.6 167.9)">R54</text>
<text x="150.1" y="167.1">+3.3V</text>
<text x="171.4" y="165.9">C34</text>
<text x="171.4" y="167.1">3n3</text>
<text x="73.1" y="168.4" transform="rotate(-90 73.1 168.4)">270R</text>
<text x="167.3" y="173.5">GND</text>
<text x="69.5" y="179.8">GND</text>
<text x="70.6" y="175.5" transform="rotate(-90 70.6 175.5)">R55</text>
<text x="73.1" y="175" transform="rotate(-90 73.1 175)">1k</text>
<text x="155.7" y="176.7" transform="rotate(-90 155.7 176.7)">JP5</text>
<text x="157.6" y="177.3">+BATT</text>
<text x="120.3" y="182.4">GND</text>
<text x="142.2" y="181.1">C25</text>
<text x="142.2" y="182.4">100n</text>
<text x="138.1" y="190">GND</text>
</g>
<g font-size="1" fill="#0f0f0f">
<text x="25.4" y="35.5">CH_STAT</text>
<text x="203.2" y="45.6">GAUGE_SRP</text>
<text x="203.2" y="50.7">GAUGE_SRN</text>
<text x="106.7" y="57">CH_STAT</text>
<text x="106.7" y="59.6">CH_PG</text>
<text x="25.4" y="77.4">CH_PG</text>
<text x="162.7" y="111.7">GAUGE_SRP</text>
<text x="240.7" y="119.3">B</text>
<text x="240.7" y="115.5">A</text>
<text x="139.7" y="125.6">P2</text>
<text x="162.7" y="121.8">GAUGE_SRN</text>
<text x="207" y="121.8">P1</text>
<text x="240.7" y="123.1">C</text>
<text x="139.7" y="128.2">P1</text>
<text x="240.7" y="130.7">E</text>
<text x="240.7" y="126.9">D</text>
<text x="207" y="133.2">P2</text>
<text x="240.7" y="134.5">F</text>
<text x="240.7" y="138.3">G</text>
<text x="240.7" y="142.1">H</text>
<text x="137.7" y="147.2">GAUGE_BTN_IN</text>
<text x="76.8" y="170.1">GAUGE_BTN_IN</text>
</g>
<g font-size="1" fill="#840000">
<text x="109.5" y="42.7">SDA_I2C</text>
<text x="109.6" y="45.3">SCL_I2C</text>
<text x="82.8" y="136.7">SDA_I2C</text>
<text x="82.9" y="139.3">SCL_I2C</text>
</g>
<g font-size="1" fill="#840084">
<text x="125" y="43.9">0x6B</text>
<text x="123.9" y="139" transform="rotate(-90 123.9 139)">0xAA</text>
</g>
<g font-size="1" fill="#939391">
<text x="54.1" y="154" transform="rotate(-90 54.1 154)">R52</text>
<text x="56.6" y="153" transform="rotate(-90 56.6 153)">R</text>
</g>
</svg>
